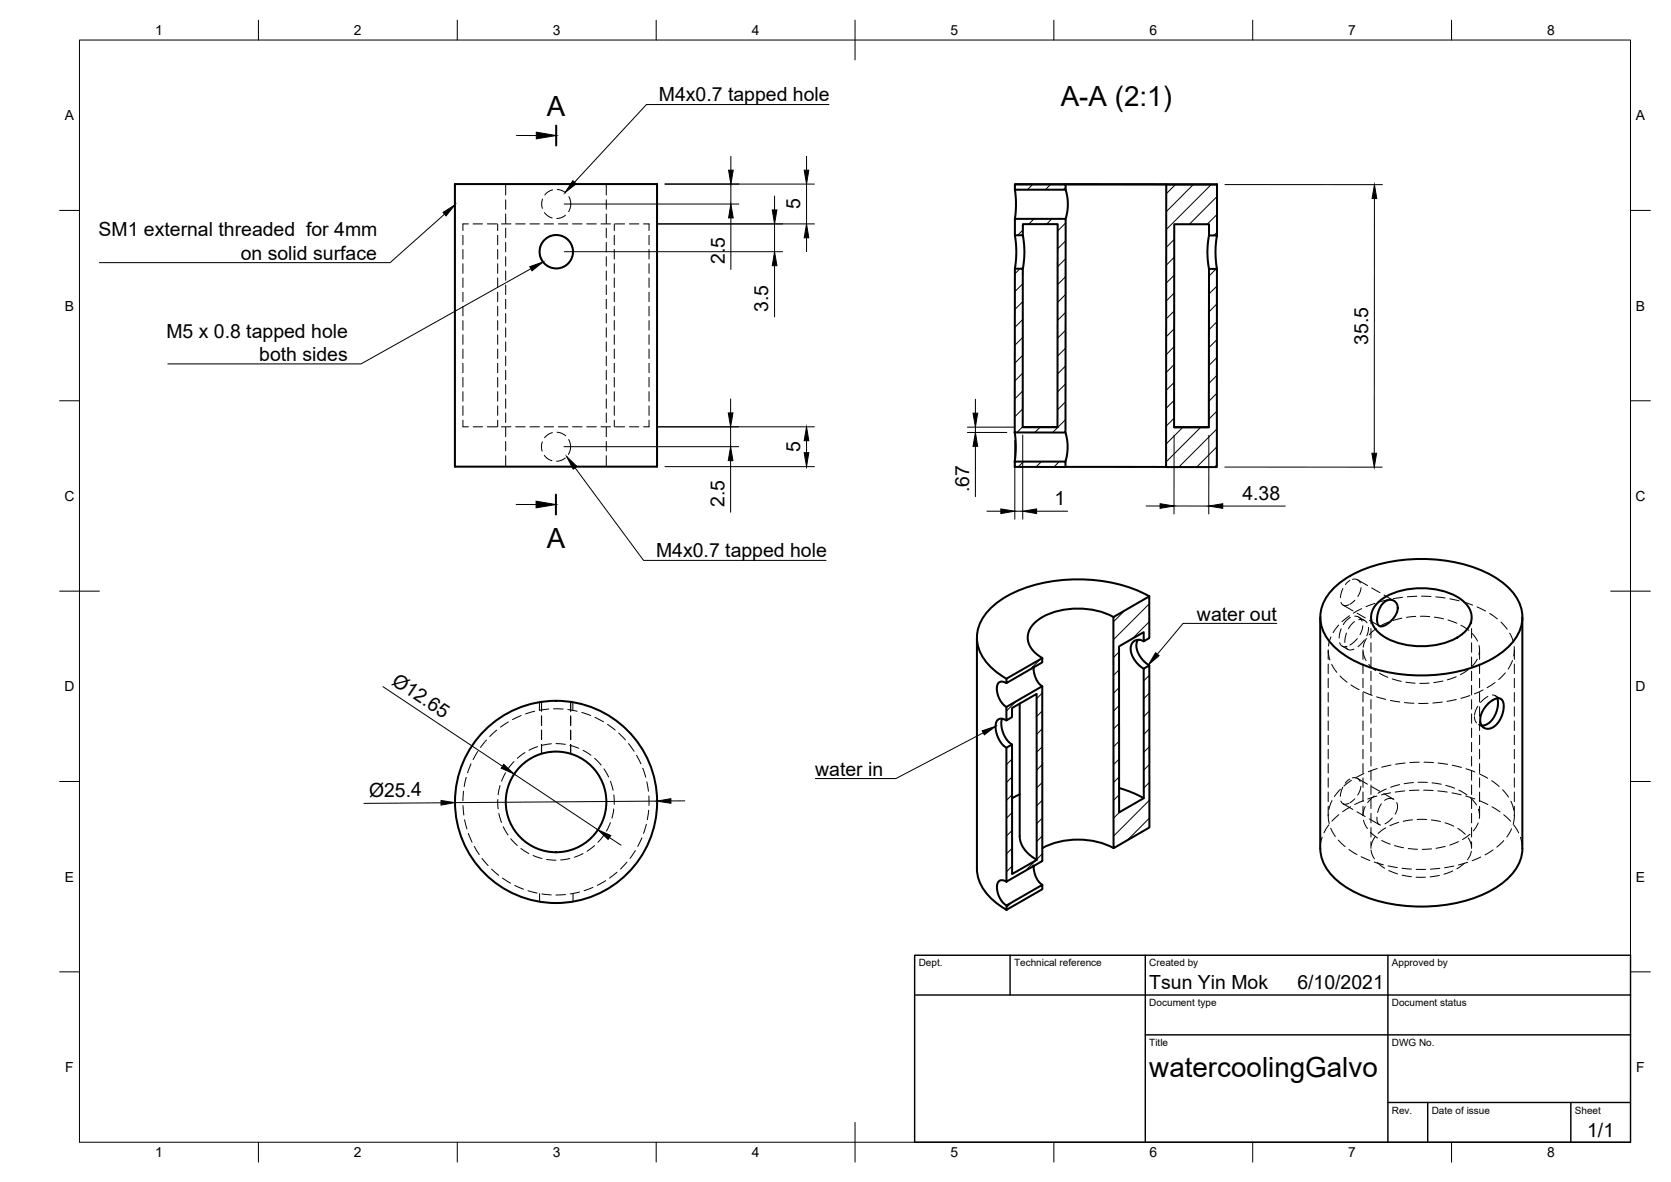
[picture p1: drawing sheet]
<svg xmlns="http://www.w3.org/2000/svg" width="420mm" height="297mm" viewBox="0 0 420 297" stroke-linecap="round" stroke-linejoin="round" font-family="sans-serif">
<!-- layer: Visible -->
<g fill="none" stroke="#000" stroke-width=".51">
<path d="M114.4 46.3h50.8v71h-50.8zM255.2 46.3h12.7v1.4h-12.7zM255.2 55h12.7v53.7h-12.8l.1-41.2h2v39.8h8.7v-51h-8.7v2.8h-2zM255.2 59.1l.3 3.8-.3 4.6M255.2 47.7l.3 2.8-.3 4.5M255.2 46.3h50.8M257.2 59.1l.4 3.8-.4 4.6M267.9 47.7l.6 3.1-.1 2.4-.5 1.8M268 46.3h25.3M293.2 46.4h12.8v12.8h-2v-2.8h-8.7l-.1 51h8.8v-39.8h2v49.8h-12.8zM304 59.2l-.4 3.8 .4 4.6M306 59.2l-.4 3.8 .4 4.6"/>
<path d="M255.1 116h12.8v1.4l-12.8-.1zM255.1 108.7l.3 3-.3 4.3M265.9 107.3h-8.7M267.9 117.3l25.3 .1M267.9 108.7l.4 1.8 .2 1.8-.2 1.8-.4 1.9M295.2 107.4h8.8M280 155.1l9-5.2v10.4l-1.4 .9v-2.3l-6.2 3.5v41.8l6.2-3.6v-32.6l1.4-.8v40.7l-9 5.3zM280 155.1a19.4 19.4 0 0 0-19 .7 5.1 5.1 0 0 0-.1 8.8l1.2 .8M289 149.9a39.8 39.8 0 0 0-35.9 0 14.3 14.3 0 0 0-7.2 8.3 10.2 10.2 0 0 0 4.1 10.2l3 2.2M332 155.1v58.1M335.3 147.9a29.1 29.1 0 0 1 17-7.1 38.9 38.9 0 0 1 23.1 4 13.4 13.4 0 0 1 7.3 9.1 10.5 10.5 0 0 1-4.4 9.5 32.8 32.8 0 0 1-19.9 6.3 36.2 36.2 0 0 1-20.5-5.2 11.4 11.4 0 0 1-5.8-10.6 10.6 10.6 0 0 1 3.2-6zM346.5 151.4a17.3 17.3 0 0 1 13.6-3.4 13.4 13.4 0 0 1 8.9 4.2 4.7 4.7 0 0 1-.7 6.6 17.3 17.3 0 0 1-13.7 3.4 13.4 13.4 0 0 1-8.8-4.1 4.7 4.7 0 0 1 .7-6.7z"/>
<path d="M347.8 151.6l1.2-.8h1.2l.9 .8 .3 .7v.8l-.6 1.8-1.3 1.4-1.2 .8-1.2 .3-.7-.5-.1-1.7 .5-2.1zM382.8 155.1v58.1M245.6 160.2v58.1a11.4 11.4 0 0 0 5.3 8.9l2.2 1.4M253 170.6l9.1-5.2v1.1l-9.1 5.2zM253 177.7l9.1-5.2v43.9l-9 5.2-.1-33.7 1.5-.8v32.6l6.2-3.6-.1-41.7-6.1 3.5v2.3l-1.5 .8zM253 171.7l-1-.4-.8 .2-.4 .5-.2 1 .2 1.3 .6 1.5 .7 1 .9 .9M256.4 176.8v33.3a7.2 7.2 0 0 0 4.3 6M259.9 167.7l.1 1.5 .5 1.3 .6 1.1 1 .9M286.1 160.8l-.4 1.2 .3 1.8 1.3 2 1.7 1.4M287.6 161.2l-1.4-.4-.9 .2-.8 .9-.2 1 .2 1.5 .8 1.5 1.1 1.3 1.2 .8M373.9 177.1l1.6-1.3 1.4-.3 .9 .6 .3 1.1-.2 2-.9 2-1.3 1.4-1.5 .6-.9-.2-.6-.5-.4-.6-.1-.9 .3-1.8zM376.5 175.5l.2 .9-.1 1.2-.5 1.6-.5 1-.7 1-.8 .7-.8 .4h-.7"/>
<path d="M251.9 180.6l-.1 1.6 .5 2.2 1 1.7 1.2 1M253 181l-1-.4-.8 .1-.6 .6-.3 .9 .2 1.8 .7 1.8 .8 1.3 1 .8M256.4 199.6l-1.9 1M281.4 198a27.5 27.5 0 0 1 6.2 2.6M259.9 217.6l.1 1.3 .5 1.5 .8 1.3 .8 .7M280 213.1a19.8 19.8 0 0 0-17.9 0M332 213.2a11.8 11.8 0 0 0 6 9.4 37.7 37.7 0 0 0 26.1 4.7 26.5 26.5 0 0 0 16.3-7.8 10 10 0 0 0 2.4-6.3M253.1 227.5l9-5.1v1.1l-9 5.1zM253.1 221.6l-.8-.4-.8 .1-.6 .4-.2 1 .1 1.2 .5 1.6 .8 1.2 1 .8"/>
<circle cx="139.9" cy="63.3" r="4.2"/>
<circle cx="139.8" cy="201.5" r="25.4"/>
<circle cx="139.8" cy="201.5" r="12.6"/>
</g>
<!-- layer: Hidden -->
<g fill="none" stroke="#000" stroke-width=".25">
<path d="M116.4 59.1v2.4M117.8 56.3h-1.4v1.6M119 56.3h2.3M122.5 56.3h2.4M125.1 56.3v1.6M125.1 59.1v2.4M126.1 56.3h2.4M127.1 46.3v2.7M127.1 50.2v2.4M127.1 53.8v2.4M127.1 57.3v2.4M129.7 56.3h2.4"/>
<path d="M133.2 56.3h2.4M136.4 50l-.2 1.3 .2 1.1M136.8 56.3h2.4M136.9 53.4l.9 .9 1 .5M138.9 47.7l-1.2 .6-.7 .7M139.8 59.1l-1.4 .2-.8 .4M140.1 47.6l1.3 .3 .9 .6M140.4 56.3h2.4M141 59.2l1.1 .5 .9 .8M142.2 54.1l-1 .6-1.2 .2M143 49.4l.5 1.3v.9l-.5 1.6M144 56.3h2.3"/>
<path d="M147.5 56.3h2.4M151.1 56.3h2.4M152.4 46.3v2.7M152.4 50.2v2.4M152.4 53.8v2.4M152.4 57.3v2.4M154.5 56.3v1.6M154.5 59.1v2.4M154.7 56.3h2.4M158.3 56.3h2.3M161.8 56.3h1.4v1.6M163.2 59.1v2.4"/>
<path d="M116.4 62.7v2.4M116.4 66.3v2.4M116.4 69.9v2.3M116.4 73.4v2.4M116.4 77v2.4M125.1 62.7v2.4M125.1 66.3v2.4M125.1 69.9v2.3M125.1 73.4v2.4M125.1 77v2.4M127.1 60.9v2.4M127.1 64.5v2.4"/>
<path d="M127.1 68.1v2.3M127.1 71.6v2.4M127.1 75.2v2.4M127.1 78.8v2.4M135.7 63.8l.2 1 .7 1.2M136.7 60.5l-.6 .8-.4 1.3M137.5 66.8l1.2 .5 1.1 .2M143 66.1l-.9 .7-1.2 .5M143.6 61.5l.4 1.1v1.1l-.4 1.4M152.4 60.9v2.4M152.4 64.5v2.4M152.4 68.1v2.3"/>
<path d="M152.4 71.6v2.4M152.4 75.2v2.4M152.4 78.8v2.4M154.5 62.7v2.4M154.5 66.3v2.4M154.5 69.9v2.3M154.5 73.4v2.4M154.5 77v2.4M163.2 62.7v2.4M163.2 66.3v2.4M163.2 69.9v2.3M163.2 73.4v2.4"/>
<path d="M163.2 77v2.4M116.4 80.6v2.4M116.4 84.1v2.4M116.4 87.7v2.4M116.4 91.3v2.4M116.4 94.9v2.3M116.4 98.4v2.4M125.1 80.6v2.4M125.1 84.1v2.4M125.1 87.7v2.4M125.1 91.3v2.4M125.1 94.9v2.3"/>
<path d="M125.1 98.4v2.4M127.1 82.4v2.3M127.1 85.9v2.4M127.1 89.5v2.4M127.1 93.1v2.3M127.1 96.7v2.3M152.4 82.4v2.3M152.4 85.9v2.4M152.4 89.5v2.4M152.4 93.1v2.3M152.4 96.7v2.3M154.5 80.6v2.4"/>
<path d="M154.5 84.1v2.4M154.5 87.7v2.4M154.5 91.3v2.4M154.5 94.9v2.3M154.5 98.4v2.4M163.2 80.6v2.4M163.2 84.1v2.4M163.2 87.7v2.4M163.2 91.3v2.4M163.2 94.9v2.3M163.2 98.4v2.4M116.4 105.6v1.7h1.4"/>
<path d="M116.4 102v2.4M119 107.3h2.3M122.5 107.3h2.4M125.1 102v2.4M125.1 105.6v1.7M126.1 107.3h2.4M127.1 100.2v2.4M127.1 103.8v2.4M127.1 107.4v2.4M127.1 110.9v2.4M127.1 114.5v2.8M129.7 107.3h2.4"/>
<path d="M133.2 107.3h2.4M136.4 111l-.3 1.1 .2 1.3M136.8 107.3h2.4M136.9 114.4l.8 .9 1.1 .5M138.9 108.7l-.9 .4-1.1 .9M140.1 108.6l1 .2 1.1 .7M140.4 107.3h2.4M142.1 115.1l-.8 .5-1.3 .3M143 110.5l.4 1.1 .1 .9-.6 1.7M144 107.3h2.3M147.5 107.3h2.4M151.1 107.3h2.4"/>
<path d="M152.4 100.2v2.4M152.4 103.8v2.4M152.4 107.4v2.4M152.4 110.9v2.4M152.4 114.5v2.8M154.5 102v2.4M154.5 105.6v1.7M154.7 107.3h2.4M158.3 107.3h2.3M163.2 105.6v1.7h-1.4M163.2 102v2.4M336.6 157.1l-1.4 1.9"/>
<path d="M337.2 151.4l.2 .5 .5 .3 1.3-.2M337.2 158l-.5 2.3M337.7 147.9l-.7 2.3M337.7 152.1l2.5 1.4M338.6 159.1l-.5 2.3M339.3 154.7l-1.9 1.5M339.4 145.9l-1.1 1M339.5 155.2l-.9 .7-.8 1.1M340.1 145.6h1.1l.9 .9M340.6 156.2l-.8 .7-.8 1.1M340.6 154.9l1.1 .2 .8 1M340.7 150.8l-1.3 1.1"/>
<path d="M341.2 154.1l2.1 1.2M341.4 145.7l2.5 1.5M341.7 155.7l1.2 .1 .8 .7M341.7 155.1l1.4 .8M342.2 147.7l-.2 .9-.6 1.3M342.4 152.9l-2.1 1.2M342.7 157.3l-.3 1.1-.5 1.1M344.1 157.7l-.1 1-.3 1.1M344.3 155.9l2.5 1.4M344.7 155.1v1.7M344.7 158v2.3M344.9 147.8l2.1 1.1"/>
<path d="M345.7 151.6l-2.2 .8M346 158l-1.7 1.5M348 149.5l2.5 1.5M349.1 156.3l-2.1 1M349.2 150.7l-2.4 .6M352.5 155.3l-2.3 .6M352.7 150.1l-2.4 .4M356 154.9l-2.3 .2M356.3 149.8l-2.4 .2M357.1 154.9l2.4 .1M357.4 149.8l2.4 .1M360.7 155.1l2.3 .4"/>
<path d="M361 150l2.4 .3M364.1 155.8l2.2 .8M364.6 150.5l2.3 .5M367.3 157.1l2 1.3M368 151.3l2.3 .8M370 155.1v1.7M370 158v2.3M370.2 159.2l1.3 1.9M371.4 152.5l2.1 1.1M374.6 154.2l1.9 1.3M377.4 156.3l1.6 1.8M379.6 159.1l.9 2.2"/>
<path d="M131 179.8l-2.1 1M134.5 178.7l-2.3 .7M135.6 176.5v2M136.2 176.4v2.3M136.2 179.9v2.4M138 178.2l-2.4 .3M139.2 178.1l2.4 .1M142.8 178.3l2.3 .4M143.5 176.4v2.3M143.5 179.9v2.4M144 176.5v2M146.3 179l2.2 .8"/>
<path d="M334 163.5l.4 2.4M334 163.3v2.4M334 166.9v2.4M334 170.5v2.3M334 174v2.4M334 177.6v2.4M334.7 160l-.7 2.3M334.9 167l1.2 2M336.8 161.5l.3 .6 .4 .3h1.2M336.9 169.9l1.8 1.5M337.5 162.4l1.4 .8M338.4 162.6l.3 .5 .5 .2 1.2-.2"/>
<path d="M339.7 172.1l2 1.2M341.3 160.5l-1.9 1.6M342.7 163.3v2.4M342.7 166.9v2.4M342.7 170.5v2.3M342.7 174v2.4M342.7 177.6v2.4M342.8 163.8l.2 1.2 .5 1M342.8 173.8l2.2 .9M343.1 160.8l-1.7 1.7M343.6 160.5l-.7 1.3-.1 .8M344.2 166.9l1.7 1.6"/>
<path d="M344.7 161.5v2.4M344.7 165.1v2.4M344.7 168.7v2.4M344.7 172.2v2.4M344.7 175.8v2.4M344.7 179.4v2.4M346.1 175.1l2.3 .7M346.9 169.2l2.1 1M349.6 176l2.4 .4M350.1 170.6l2.2 .6M353.1 176.6l2.4 .1M353.5 171.4l2.3 .3"/>
<path d="M359.1 176.7l-2.4 .1M359.3 171.7h-2.3M362.6 176.4l-2.3 .3M362.8 171.1l-2.3 .4M366.1 170.1l-2.2 .7M366.2 175.8l-2.4 .5M369.2 168.3l-2 1.3M369.6 174.8l-2.3 .7M370 161.5v2.4M370 165.1v2.4M370 168.7v2.4M370 172.2v2.4"/>
<path d="M370 175.8v2.4M370 179.4v2.4M371.5 165.6l-1.4 1.9M371.6 177.5l-.6 1.3-.2 .9M371.9 162.2l.1 1-.1 1.3M372 163.3v2.4M372 166.9v2.4M372 170.5v2.3M372 174v2.4M372 177.6v2.4M372.9 173.4l-2.2 1M374.1 175l-1.8 1.5"/>
<path d="M375.2 174.7l.9 .2 .4 .6M375.9 171.5l-2 1.3M375.9 174.8l1.5 .8M378.5 169.1l-1.7 1.7M380.3 166l-1.1 2.1M380.7 162.5l-.1 2.4M380.8 163.3v2.4M380.8 166.9v2.4M380.8 170.5v2.3M380.8 174v2.4M380.8 177.6v2.4M116.5 198.8l-.1 2.4"/>
<path d="M117.2 195.3l-.5 2.4M118.4 192l-.8 2.2M120.1 188.8l-1.1 2.1M122.3 186l-1.5 1.8M124.9 183.5l-1.8 1.6M125.7 197.4l-.4 2.3M127.1 194.2l-1 2.1M127.8 181.4l-2 1.3M129.2 191.4l-1.4 1.8M132 189.1l-1.9 1.4M135.2 187.6l-2.2 .9M136.2 183.5l-.1 2.4"/>
<path d="M136.2 187.1l-.1 2.3M138.6 186.9l-2.3 .4M139.8 186.9l2.4 .2M143.3 187.3l2.2 .8M143.5 183.5v2.4M143.5 187.1v2.3M146.6 188.6l2 1.2M149.5 190.6l1.7 1.7M149.6 180.3l2.1 1.1M151.8 193.2l1.2 2M152.8 182l1.9 1.5M153.5 196.3l.7 2.3"/>
<path d="M154.3 199.8l.1 2.3M155.6 184.2l1.6 1.8M158 186.9l1.4 1.9M160.1 189.8l1 2.1M161.6 193l.7 2.3M162.6 196.5l.4 2.3M334 181.2v2.4M334 184.7v2.4M334 188.3v2.4M334 191.9v2.4M334 195.5v2.4M334 199v2.4"/>
<path d="M337 198.3l-1.5 1.9M337.6 197.8l-.6 2.3M339.4 195.8l-1.2 1M339.8 196.1l-1.9 1.4M340 195.5h1.1l.6 .4 .3 .5M341.3 195.6l2.5 1.5M342.2 197.6l-.2 1-.6 1.2M342.7 181.2v2.4M342.7 184.7v2.4M342.7 188.3v2.4M342.7 191.9v2.4M342.7 195.5v2.4"/>
<path d="M342.7 199v2.4M342.9 194.4l-2.1 1.1M344.7 183v2.3M344.7 186.5v2.4M344.7 190.1v2.4M344.7 193.7v2.4M344.7 197.3v2.4M344.8 197.7l2.1 1.1M346.3 193.1l-2.3 .8M348 199.4l2.5 1.5M348.6 198.3l-2.1 1.1M349.7 199.2l-2.4 .6"/>
<path d="M349.8 192.3l-2.4 .5M351.9 197.2l-2.2 .6M353.2 198.8l-2.4 .3M353.3 191.7l-2.4 .4M355.4 196.6l-2.3 .3M356.6 196.6h2.3M356.8 198.6l-2.4 .1M356.8 191.5l-2.3 .1M358 198.6l2.3 .1M358.1 191.5l2.3 .2M360.1 196.7l2.3 .4M361.5 198.8l2.4 .3"/>
<path d="M361.6 191.8l2.4 .3M363.5 197.4l2.3 .7M365.1 199.2l2.3 .6M365.1 192.3l2.4 .6M366.8 198.6l2 1.2M368.6 193.2l2.2 .8M370 183v2.3M370 186.5v2.4M370 190.1v2.4M370 193.7v2.4M370 197.3v2.4M370.8 180.1l.1 1 .4 .6"/>
<path d="M371.8 182.1l1.4 .8M371.9 194.5l2.2 1.1M372 181.2v2.4M372 184.7v2.4M372 188.3v2.4M372 191.9v2.4M372 195.5v2.4M372 199v2.4M372.3 182.3h.3M375.1 196.2l1.9 1.4M377.8 198.5l1.5 1.8M380.8 181.2v2.4"/>
<path d="M380.8 184.7v2.4M380.8 188.3v2.4M380.8 191.9v2.4M380.8 195.5v2.4M380.8 199v2.4M116.4 202.4l.2 2.4M116.8 206l.6 2.3M117.8 209.5l.9 2.2M119.3 212.7l1.2 2.1M121.2 215.7l1.5 1.8M123.6 218.4l1.8 1.6M125.2 200.9l.1 2.4"/>
<path d="M125.4 204.4l.7 2.3M126.6 207.8l1.1 2M128.4 210.8l1.7 1.7M131 213.2l2 1.3M134 215l2.3 .7M137.4 216l2.4 .2M143.3 215.7l-2.3 .4M146.6 214.5l-2.2 .9M149.5 212.5l-1.9 1.4M151.8 209.9l-1.5 1.8M153.5 206.7l-1 2.2M154.3 203.3l-.4 2.3"/>
<path d="M155.2 219.2l-1.9 1.5M157.6 216.6l-1.6 1.8M159.8 213.7l-1.4 2M161.4 210.6l-1 2.1M162.5 207.1l-.7 2.3M163.1 203.6l-.3 2.4M163.2 200v2.4M332.4 210.4l-.4 2.8M334 202.6v2.4M334 204.6l.2 2.4M334.1 207.3l-1.2 2M334.6 208.1l1.2 2.1"/>
<path d="M334.9 201.2l-.8 2.2M336.5 211.1l1.7 1.7M336.6 204.7l-1.7 1.7M337.1 201.3l.3 .5 .5 .3 1.2-.2M337.7 202l2.5 1.4M339.2 213.5l2 1.2M339.6 202.7l-2 1.3M340.6 200.8l-1.2 .9M341.2 204l2.1 1.2M342.2 215.3l2.2 .9M342.7 202.6v2.4M342.8 201.2l-2.2 1"/>
<path d="M342.8 206.1l1 2.1M343.3 202.7l-.4 1.1-.2 1.1M344.3 205.8l2.5 1.4M344.6 209.1l1.8 1.5M344.7 200.8v2.4M344.7 204.4v2.4M344.7 208v2.4M344.7 211.5v1.7M344.7 213.6l.4 1.3 .5 .9M345.5 216.6l2.3 .7M345.5 200l-1.6 1.7M345.7 210.3l-.6 1.1-.3 1.1"/>
<path d="M346.2 200.1l-2.3 .7M346.2 205.3l.2 1.5 .7 .5M346.3 216.7l1.9 1.5M347.3 202l-.9 2.2M347.4 211.2l2.1 .9M348.4 208.1l-1.9 1.4M349 217.6l2.3 .4M349.2 218.8l2.2 .8M350.1 205.6l-1.8 1.4M350.4 200.8l-1.1-.2-1.2 .5M350.6 212.5l2.3 .5M351.2 201.7l.2 1.3-.6 1.6"/>
<path d="M351.7 206.7l-2.2 .8M352.5 218.2l2.4 .2M352.6 219.9l2.3 .4M354.1 213.2l2.3 .2M355.2 206l-2.4 .4M356.1 218.5h2.4M356.3 205.9l2.4 .1M359.9 206l2.3 .4M359.9 213.3l-2.3 .2M361.9 220l-2.3 .4M362 218.2l-2.3 .2M363.3 206.8l2.2 .8"/>
<path d="M363.4 212.7l-2.3 .5M365.3 218.9l-2.2 .8M365.6 217.6l-2.4 .5M366.6 208.2l1.8 1.4M366.7 211.5l-2.2 .9M368.2 216.9l-1.9 1.4M368.6 200.1l2.2 .7M369 216.7l-2.3 .7M369.2 210.6l.6 1.2 .2 1M369.6 209.6l-1.9 1.4M369.7 200.5l1.5 1.8M370 213.9l-.3 .8-.7 1.4"/>
<path d="M370 200.8v2.4M370 204.4v2.4M370 208v2.4M370 211.5v1.7M371.7 206.8l-1.2 2M371.7 203.4l.3 1.2v1.1M371.9 201.2l2.2 1M372 202.6v2.4M372.3 215.4l-2.2 .9M375.2 202.7l2 1.3M375.4 213.6l-2 1.2M378.1 211.3l-1.7 1.6"/>
<path d="M378.1 204.8l1.7 1.6M379.9 201.4l.7 2.2M380.1 208.3l-1.2 2M380.6 207.3l1.2 2M380.8 204.8l-.3 2.4M380.8 202.6v2.4M382.3 210.4l.5 2.8M126.3 220.7l2.1 1.2M129.4 222.5l2.2 1M132.8 223.8l2.3 .6M135.7 224.6v2M136.2 224.6l2.4 .3"/>
<path d="M142.2 224.8l-2.4 .1M144.1 224.5v2.1M145.7 224.2l-2.3 .4M149.1 223l-2.2 .8M152.3 221.3l-2.1 1.2M356 220.4h2.4"/>
</g>
<!-- layer: Visible -->
<g fill="#000" stroke="#000" stroke-width=".25">
<circle cx="259.9" cy="167.7" r=".24"/>
<circle cx="259.9" cy="217.6" r=".24"/>
</g>
<!-- layer: Border -->
<g fill="none" stroke="#000" stroke-width=".25">
<path d="M20 10.1h390v276.9h-390zM65 5.1v5M115 5.1v5M165 5.1v5M215 5.1v10M265 5.1v5M315 5.1v5M365 5.1v5M15 52.9h5M410 52.9h5M15 100.7h5M410 100.7h5"/>
<path d="M15 148.6h10M405 148.6h10M15 196.4h5M410 196.4h5M15 244.2h5M410 244.2h5M65 287v5M115 287v5M165 287v5M215 282.1v9.9M265 287v5M315 287v5"/>
<path d="M365 287v5"/>
</g>
<!-- layer: TitleBlock -->
<path d="M230 240.1h180v46.9h-180zM230 250h180M254 240.1v9.9M288 240.1v46.9M349 240.1v46.9M288 260.1h122M349 277.1h61M359 277.1v9.9M395 277.1v9.9" fill="none" stroke="#000" stroke-width=".36"/>
<!-- layer: Hatching -->
<g fill="none" stroke="#000" stroke-width=".25">
<path d="M255.5 55l-.3 .3M257.2 57.8l-1.3 1.3M259.7 46.3l-1.4 1.4M260 55l-1.3 1.4M264.2 46.3l-1.4 1.4M264.5 55l-1.4 1.4M267.9 47.1l-.6 .6M267.9 56l-2 2M295.6 46.4l-2.4 2.3M300.1 46.4l-6.9 6.8M304.5 46.4l-11.3 11.3M306 49.4l-7 7"/>
<path d="M306 53.9l-2.5 2.5M306 58.4l-.8 .8M256.4 67.5l-1.2 1.3M257.2 71.3l-2 2M257.2 75.8l-2 2M267.9 60.5l-2 2M267.9 65l-2 2M267.9 69.5l-2 2M267.9 74l-2 2M267.9 78.5l-2 2M295.2 60.2l-2 2M295.2 64.7l-2 2"/>
<path d="M295.2 69.2l-2 2M295.2 73.6l-2 2.1M295.2 78.2l-2 1.9M305.8 67.6l-1.8 1.8M306 76.4l-2 2M306 71.9l-2 2M257.2 93.8l-2 2M257.2 98.2l-2 2.1M257.2 80.3l-2 2M257.2 84.8l-2 2M257.2 89.3l-2 2M267.9 92l-2 2"/>
<path d="M267.9 96.5l-2 2M267.9 83l-2 2M267.9 87.5l-2 2M295.2 82.6l-2 2.1M295.2 87.1l-2 2M295.2 91.6l-2 2M295.2 96.1l-2 2M306 80.9l-2 2M306 85.4l-2 2M306 89.9l-2 1.9M306 94.3l-2 2.1M306 98.8l-2 2"/>
<path d="M257.2 102.8l-2 1.9M257.2 107.2l-1.5 1.5M257.4 116l-1.4 1.3M261.5 107.3l-1.3 1.4M261.9 116l-1.4 1.3M266.3 116l-1.3 1.4M267.9 101l-2 2M267.9 105.5l-3.2 3.2M295.2 100.6l-2 2M295.2 105.1l-2 2M297.4 107.4l-4.2 4.2M301.9 107.4l-8.7 8.7"/>
<path d="M305.9 107.8l-9.5 9.6M305.9 112.3l-5 5.1M305.9 116.8l-.5 .6M306 103.3l-2 2M282.8 153.4l-2.8 2.9M289 151.8l-9 9M289 156.2l-4.3 4.3M255.5 176.2l-2.5 2.5M261.6 165.6l-2.6 2.6M262.1 174.2l-1.5 1.4M262.1 178.7l-1.4 1.4M281.4 163.8l-1.4 1.5"/>
<path d="M281.4 168.3l-1.4 1.4M281.4 172.8l-1.4 1.4M281.4 177.3l-1.4 1.4M289 169.7l-1.4 1.4M289 174.2l-1.4 1.4M289 178.7l-1.4 1.4M254.5 190.7l-1.4 1.5M254.5 195.2l-1.4 1.4M254.5 199.7l-1.4 1.4M262.1 183.1l-1.4 1.5M262.1 187.6l-1.4 1.4M262.1 192.1l-1.4 1.4"/>
<path d="M262.1 196.6l-1.4 1.4M281.4 181.8l-1.4 1.4M281.4 186.3l-1.4 1.4M281.4 190.8l-1.4 1.4M281.4 195.2l-1.4 1.5M281.4 199.7l-1.4 1.5M289 183.2l-1.4 1.4M289 187.6l-1.4 1.5M289 192.1l-1.4 1.5M289 196.6l-1.4 1.4M254.5 204.2l-1.4 1.4M254.5 208.7l-1.4 1.4"/>
<path d="M254.5 213.2l-1.4 1.4M254.5 217.7l-1.4 1.4M260.4 216.2l-2.6 2.6M262.1 201.1l-1.4 1.4M262.1 205.6l-1.4 1.4M262.1 210.1l-1.4 1.4M262.1 214.6l-1.4 1.4M281.6 204.1l-1.6 1.5M289 201.1l-9 9M289 205.6l-5.5 5.5M254.3 226.9l-1.2 1.2"/>
</g>
<!-- layer: Annotations -->
<path d="M139.8 31.6v5M139.8 124.3v5" fill="none" stroke="#000" stroke-width=".51"/>
<path d="M129.9 34l5 .1M208.4 26.3h-45.9l-18 19.5M111.8 53.8l-13.7 12.2h-73.1M133.5 67.5l-42.7 23.9h-48.6M144.6 117.5l17.2 23.3h45.9M129.8 126.8h5M321 156.7h-23.5l-6.5 7.7M247.2 184.2l-21.9 11.5h-20.3" fill="none" stroke="#000" stroke-width=".25"/>
<path d="M134.9 33.2l4.9 .9-4.9 .8zM111.4 53.4l3-1.9-2.2 2.8zM144 45.4l.9 .8-2.8 2.2zM133.2 67l3.3-1.2-2.7 2.3zM142.5 114.7l2.6 2.5-1 .7zM134.8 125.9l5 .9-5 .8zM290.6 164l.8 .8-2.6 2.3zM247 183.6l3.3-1.1-2.8 2.2z" fill="#000" stroke="#000" stroke-width=".25"/>
<!-- layer: Dimensions -->
<g fill="none" stroke="#000" stroke-width=".25">
<path d="M183.8 39.3v3.5M202.8 39.3v3.5M141.9 51.3h43.9M165.2 56.3h39.6M167.2 46.3h37.6M183.8 46.3v5M183.8 54.8v12.9M194.8 49.3v3.5M194.8 56.3v7M202.8 46.3v10M202.8 59.8v3.5M308 46.4h39.6"/>
<path d="M345.6 49.9l-.1 64M141.9 63.3h54.9M194.8 66.8v12.9M141.8 112.3h43.9M165.2 107.3h39.6M167.2 117.3h37.6M183.7 100.3v3.5M183.7 107.3v5M183.7 115.8v12.9M202.8 110.8v3M243.2 107.3h12M243.2 108.7h10"/>
<path d="M245.3 100.3v3.5M245.3 107.3v1.4M245.3 112.2v12.6M255.2 110.7v19.8M257.2 109.3v21.2M295.2 109.4v19.8M304 109.4l-.1 19.8M308 117.4h39.5M248.2 128.5h3.5M255.2 128.5h2M260.6 128.5h7.8M288.2 127.2h3.5"/>
<path d="M295.2 127.2h8.7M307.4 127.2h15.8M96.3 172.6l30 20M129.3 194.5l21 14M110.9 201.7l-19.4 .2M153.2 210.5l2.9 1.9M165.2 201.3l-50.8 .4M172.2 201.3h-3.5"/>
</g>
<g fill="#000" stroke="#000" stroke-width=".25">
<path d="M183.2 42.8h1.2l-.6 3.5zM183.8 51.3l.6 3.5h-1.2zM194.2 52.8h1.1l-.5 3.5zM202.2 42.8h1.2l-.6 3.5zM202.8 56.3l.6 3.5h-1.2zM345.6 46.4l.6 3.5h-1.2zM194.8 63.3l.5 3.5h-1.1zM183.1 103.8h1.2l-.6 3.5zM183.7 112.3l.6 3.5h-1.2zM202.8 107.3l.6 3.5h-1.2zM202.2 113.8h1.2l-.6 3.5zM244.7 103.8h1.1l-.5 3.5z"/>
<path d="M245.3 108.7l.5 3.5h-1.1zM345 113.9h1.1l-.6 3.5zM251.7 127.9l3.5 .6-3.5 .6zM257.2 128.5l3.4-.6v1.2zM291.7 126.6l3.5 .6-3.5 .5zM303.9 127.2l3.5-.6v1.1zM126.7 192.1l2.6 2.4-3.3-1.5zM110.9 201.2l3.5 .5-3.5 .6zM150.3 208.5l3.3 1.5-.7 1zM165.2 201.3l3.5-.6v1.2z"/>
</g>
<g font-size="7">
<text x="137.5" y="29.1">A</text>
<text x="266.7" y="26.6">A-A (2:1)</text>
<text x="137.5" y="137.6">A</text>
<text x="289" y="270.6">watercoolingGalvo</text>
</g>
<g font-size="4.9">
<text x="165.7" y="25.3">M4x0.7 tapped hole</text>
<text x="201.2" y="52.6" transform="rotate(-90 201.2 52.6)">5</text>
<text x="24.8" y="59.4">SM1 external threaded for 4mm</text>
<text x="60.5" y="65.3">on solid surface</text>
<text x="182.2" y="66.4" transform="rotate(-90 182.2 66.4)">2.5</text>
<text x="193.2" y="78.4" transform="rotate(-90 193.2 78.4)">3.5</text>
<text x="41.8" y="84.9">M5 x 0.8 tapped hole</text>
<text x="344" y="86.7" transform="rotate(-90 344 86.7)">35.5</text>
<text x="65.2" y="90.7">both sides</text>
<text x="201.2" y="113.6" transform="rotate(-90 201.2 113.6)">5</text>
<text x="243.7" y="123.7" transform="rotate(-90 243.7 123.7)">.67</text>
<text x="312.4" y="125.6">4.38</text>
<text x="182.1" y="127.4" transform="rotate(-90 182.1 127.4)">2.5</text>
<text x="265.1" y="127">1</text>
<text x="165" y="139.9">M4x0.7 tapped hole</text>
<text x="301" y="156">water out</text>
<text x="98.3" y="171.9" transform="rotate(34 98.3 171.9)">Ø12.65</text>
<text x="205" y="195">water in</text>
<text x="92.8" y="200.2">Ø25.4</text>
<text x="289" y="248.5">Tsun Yin Mok</text>
<text x="326.2" y="248.5">6/10/2021</text>
<text x="399.1" y="285.7">1/1</text>
</g>
<g font-size="3.5">
<text x="39" y="8.8">1</text>
<text x="89" y="8.8">2</text>
<text x="139" y="8.8">3</text>
<text x="189" y="8.8">4</text>
<text x="239" y="8.8">5</text>
<text x="289" y="8.8">6</text>
<text x="339" y="8.8">7</text>
<text x="389" y="8.8">8</text>
<text x="16.3" y="30.2">A</text>
<text x="411.3" y="30.2">A</text>
<text x="16.3" y="78">B</text>
<text x="411.3" y="78">B</text>
<text x="16.2" y="125.9">C</text>
<text x="411.2" y="125.9">C</text>
<text x="16.2" y="173.7">D</text>
<text x="411.2" y="173.7">D</text>
<text x="16.3" y="221.6">E</text>
<text x="411.3" y="221.6">E</text>
<text x="16.4" y="269.4">F</text>
<text x="411.4" y="269.4">F</text>
<text x="39" y="290.8">1</text>
<text x="89" y="290.8">2</text>
<text x="139" y="290.8">3</text>
<text x="189" y="290.8">4</text>
<text x="239" y="290.8">5</text>
<text x="289" y="290.8">6</text>
<text x="339" y="290.8">7</text>
<text x="389" y="290.8">8</text>
</g>
<g font-size="2.5">
<text x="231" y="242.9">Dept.</text>
<text x="255" y="242.9">Technical reference</text>
<text x="289" y="242.9">Created by</text>
<text x="350" y="242.9">Approved by</text>
<text x="289" y="252.8">Document type</text>
<text x="350" y="252.8">Document status</text>
<text x="289" y="262.9">Title</text>
<text x="350" y="262.9">DWG No.</text>
<text x="350" y="279.9">Rev.</text>
<text x="360" y="279.9">Date of issue</text>
<text x="396" y="279.9">Sheet</text>
</g>
</svg>
